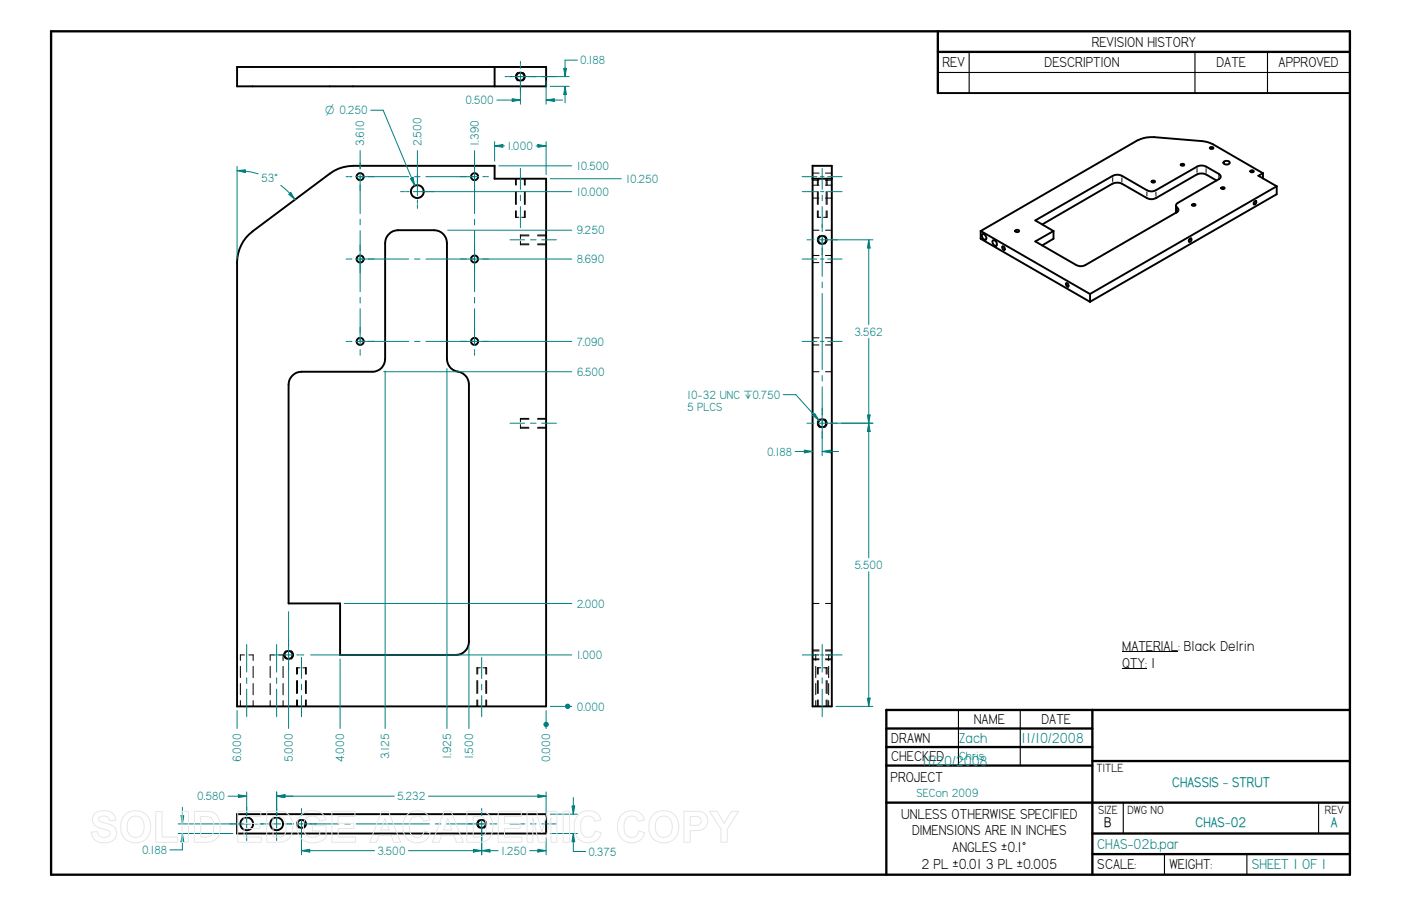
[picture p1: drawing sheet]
<svg xmlns="http://www.w3.org/2000/svg" width="432mm" height="279mm" viewBox="0 0 432 279" stroke-linecap="round" stroke-linejoin="round" font-family="sans-serif">
<g fill="none" stroke="#000" stroke-width=".72">
<path d="M15.7 9.7l400.4-.1v260.1h-400.4zM289.1 9.7v19M289.1 16h127M273.2 218.9v50.8M273.2 218.9h142.9M336.7 218.9v50.8M273.2 224.7h63.5M273.2 230.4h63.5M273.2 236.1h63.5M336.7 234.7h79.4M273.2 247.5h142.9M336.7 257h79.4"/>
<path d="M336.7 263.4h79.4"/>
</g>
<path d="M298.7 16v12.7M368.3 16v12.7M390.7 16v12.7M289.1 22.4h127M295.4 218.9v17.2M314.5 218.9v17.2M346.2 247.6v9.4M406.4 247.6v9.4M358.9 263.4v6.3M384.3 263.4v6.3" fill="none" stroke="#000" stroke-width=".34"/>
<g fill="none" stroke="#000" stroke-width=".59">
<path d="M73.1 20.6l95.2 .1v5.9h-95.3zM152.4 20.7v5.9M289.1 28.7h127M152.4 51.1h-43.6a12.3 12.3 0 0 0-7.2 2.5l-23.8 17.8a12.2 12.2 0 0 0-4.7 9.5M152.4 51.1v4h15.9v162.7h-95.3l.1-136.9M250.4 55.1h6M250.4 51.1v166.7h6v-166.7h-6M345.7 54.2l7.8 4.5a2.94 2.94 0 0 0 2.8 0M345.8 54.2a3 3 0 0 0-2.9 0l-23.8 13.8 5.6 3.2-5.6 3.3 12.6 7.2a2.94 2.94 0 0 0 2.8 0l28.1-16.2a.91 .91 0 0 0 .6-.9 .91 .91 0 0 0-.7-.8 .88 .88 0 0 1 .5-1.2l12.7-7.4M355 55.8l.6-.1 .4 .4-.7 .2-.3-.1zM355.7 42.3l14.8 1.2 1.8 .4 1.5 .6 15.5 8.9M355.7 42.3h-1.1a9 9 0 0 0-3.9 1l-48.4 27.9v2.5"/>
<path d="M364 50.6h.8l.2 .3-.8 .2-.2-.1zM371.7 51.4l4 2.2a.88 .88 0 0 1 .5 .9 .88 .88 0 0 1-.5 .8M371.7 51.4a2.94 2.94 0 0 0-2.8 0l-12.7 7.3M373 45.5l.8-.1 .2 .3-.8 .2-.2-.1zM374.9 55.7l-3.7-2.1h-1.8l-13.1 7.5a2.94 2.94 0 0 1-2.8 0l-7.7-4.5-1.1-.3-1.2 .1-22.3 12.8M376.5 57.8l.5-.1 .4 .4-.7 .2zM377.1 50l1-.4 .9 .4a1.05 1.05 0 0 1-.9 .8 1.05 1.05 0 0 1-1-.6zM385.4 52.7l.6-.2 .4 .4-.7 .2zM387.8 54.2l5.7 3.2-57.6 33.3M389.3 53.4v1.6M389.3 53.4l-1.4 .8M393.5 57.4v2.5l-57.6 33.2"/>
<path d="M137.8 75a4 4 0 0 0-4-4h-11.2a4.1 4.1 0 0 0-3.9 4v35.7a3.9 3.9 0 0 1-4 3.9h-21.8M137.8 74.9v35.8a4.2 4.2 0 0 0 4.1 4.1 3.9 3.9 0 0 1 2.6 3.7v79.5a4 4 0 0 1-4 4h-35.7v-15.9h-15.9v-67.5a4 4 0 0 1 4-4M302.2 71.2l33.8 19.5M302.2 73.6l33.8 19.5M302.7 72.3a1.11 1.11 0 0 1 1.1 .4 1.11 1.11 0 0 1 0 1.2 1.18 1.18 0 0 1-1.1-1.6zM306 74.2a1.07 1.07 0 0 1 1.1 .4 1.07 1.07 0 0 1 0 1.2 1.13 1.13 0 0 1-1.1-1.6zM309 75.9l.6 .4v.7l-.6-.3zM313 71l.8-.1 .3 .3-.3 .3h-.6l-.3-.3zM324.7 73.6l-3.5 2.1M324.7 71.2v2.5M362.5 63.4v2.3M366.5 73.9l.4-.4 .3 .2-.1 .6-.4 .3-.3-.1z"/>
<path d="M367.5 63l.5-.1 .5 .4-.8 .2-.2-.1zM386.7 62.1l.2-.1a.54 .54 0 0 1 .2 .7 .54 .54 0 0 1-.7 .2zM328.6 87.3l.6 .4v.7l-.6-.4zM336 90.7v2.4M73 251.1h95.3v5.9h-95.3z"/>
<circle cx="160.4" cy="23.6" r="1.23"/>
<circle cx="111" cy="54.5" r="1.09"/>
<circle cx="128.6" cy="59.1" r="1.98"/>
<circle cx="146.3" cy="54.5" r="1.09"/>
<circle cx="111" cy="79.9" r="1.09"/>
<circle cx="146.3" cy="79.9" r="1.09"/>
<circle cx="253.4" cy="74" r="1.24"/>
<circle cx="111" cy="105.3" r="1.09"/>
<circle cx="146.3" cy="105.3" r="1.09"/>
<circle cx="253.4" cy="130.5" r="1.22"/>
<circle cx="88.9" cy="202" r="1.25"/>
<circle cx="76" cy="254.1" r="1.98"/>
<circle cx="85.3" cy="254.1" r="1.99"/>
<circle cx="92.9" cy="254.1" r="1.25"/>
<circle cx="148.5" cy="254.1" r="1.25"/>
</g>
<g fill="none" stroke="#000" stroke-width=".31">
<path d="M159.6 22.4a1.47 1.47 0 0 0 0 2.5M161.1 22.4a1.5 1.5 0 0 1 .1 2.5M158.9 55.1v2M158.9 59.1v3.9M159.1 55.1v2M159.1 59.1v3.9M161.6 55.1v2M161.6 59.1v4M161.9 55.1v2M161.9 59.1v3.9M250.4 57.1h2M250.4 53.4h2"/>
<path d="M250.4 55.6h2M251.9 55.1v2M251.9 59.1v3.9M252.2 55.1v2M252.2 59.1v3.9M254.4 57.1h2M254.4 55.6h2M254.4 53.4h2M254.6 55.1v2M254.6 59.1v4M254.9 55.1v2M254.9 59.1v3.9"/>
<path d="M342.9 54.8v1.2M345.8 54.9v1.1M353.5 59.2v1.3M356.3 59.3v1.2M368.9 51.9v1.3M371.7 52v1.2M375.7 54v.8M158.9 67h.1M158.9 65v2M159 67h.9M159.1 65v2M160.4 72.7h2.6"/>
<path d="M160.4 75.5h2.6M160.4 72.5h2.6M160.4 72.5h.1M160.4 72.6v1M160.4 74.4v.9M160.4 75.4v.1M160.4 75.2h2.6M161.6 65l.1 2h-.9M161.9 65l-.1 2M165.7 75.2h2.6M165.7 72.7h2.6M165.7 75.5h2.6"/>
<path d="M165.7 72.5h2.6M250.4 71h2M250.4 78.8h2M250.4 61.1h2M251.9 67h.1M251.9 65v2M252.1 67h.9M252.2 65v2M252.6 72.7a1.48 1.48 0 0 0 .1 2.6M253.8 67h.9M254.2 72.7a1.5 1.5 0 0 1 0 2.6M254.4 71h2"/>
<path d="M254.4 61.1h2M254.4 78.8h2M254.6 65v2M254.9 65l-.1 2M362.8 64.3v.7M250.4 81h2M254.4 81h2M250.4 114.6h2M250.4 104.2h2M250.4 106.4h2M254.4 114.6h2M254.4 106.4h2"/>
<path d="M254.4 104.2h2M160.4 129.3h2.6M160.4 132h2.6M160.4 129h2.6M160.4 129v.1M160.4 129.2v.9M160.4 130.9v.9M160.4 132h.1M160.4 131.8h2.6M165.7 131.8h2.6M165.7 129.3h2.6M165.7 132h2.6"/>
<path d="M165.7 129h2.6M252.6 129.2a1.47 1.47 0 0 0 .1 2.6M254.2 129.2a1.5 1.5 0 0 1 0 2.6M250.4 186.1h2M254.4 186.1h2M74.1 205.5v3.5M74.1 210.8v3.4M74.1 216.1v1.7M75.4 202h-1.3v1.7M76.7 202h1.3v1.7M78 205.5v3.5M78 210.8v3.5"/>
<path d="M78 216.1v1.7M83.3 205.5v3.5M83.3 210.8v3.4M83.3 216.1v1.7M84.5 202h-1.2v1.7M85.9 202h1.3v1.7M87.2 205.5v3.5M87.2 210.8v3.5M87.2 216.1v1.7M88.2 200.7a1.44 1.44 0 0 0 0 2.5M89.7 200.7a1.5 1.5 0 0 1 0 2.5M91.4 206h.1"/>
<path d="M91.4 205.9v2M91.4 209.9v4M91.4 215.9v1.9M91.6 206h.9M91.7 206v1.9M91.7 209.9v3.9M91.7 215.9v1.9M93.3 206h.9M94.1 205.9v2M94.1 209.9v4M94.1 215.9v1.9M94.3 206h.1"/>
<path d="M94.4 205.9v2M94.4 209.9v4M94.4 215.9v1.9M147 206h.1M147 205.9v2M147 209.9v4M147 215.9v1.9M147.2 206h.8M147.2 206v1.9M147.2 209.9v3.9M147.2 215.9v1.9M148.9 206h.9"/>
<path d="M149.7 205.9v2M149.7 209.9v4M149.7 215.9v1.9M149.9 206h.1M150 205.9v2M150 209.9v4M150 215.9v1.9M250.4 200.7h2M250.4 203.5h2M250.4 200.4h2M250.4 202h2M250.4 203.2h2"/>
<path d="M251.4 202v1.7M251.4 205.5v3.5M251.4 210.8v3.4M251.4 216.1v1.7M251.9 206h.1M251.9 205.9v2M251.9 209.9v4M251.9 215.9v1.9M252.1 206h.8M252.2 206v1.9M252.2 209.9v3.9M252.2 215.9v1.9"/>
<path d="M253.8 206h1M254.4 202h2M254.4 200.7h2M254.4 203.2h2M254.4 203.5h2M254.4 200.4h2M254.6 205.9v2M254.6 209.9v4M254.6 215.9v1.9M254.8 206h.1M254.9 205.9v2M254.9 209.9v4"/>
<path d="M254.9 215.9v1.9M255.4 201.9v1.8M255.4 205.5v3.5M255.4 210.8v3.5M255.4 216.1v1.7M345.9 201.1h11.9M345.9 206.1h7.5M358.6 201.1h4.5M92.1 252.8a1.48 1.48 0 0 0 .1 2.6M93.7 252.8a1.52 1.52 0 0 1 0 2.6M147.7 252.8a1.44 1.44 0 0 0 0 2.6M149.2 252.8a1.5 1.5 0 0 1 .1 2.6"/>
</g>
<g fill="none" stroke="#008080" stroke-width=".31">
<path d="M160.4 18.9v.8M160.4 19.9v.2M155.7 23.6h.8M156.7 23.6h.2M157.1 23.6h4.6M160.4 20.3v.8M160.4 22.4v2.5M160.4 26.2v.7M160.4 27.1v.2M160.4 27.6v.7M162.9 23.6h2.3M167 23.6h4.5"/>
<path d="M106.7 54.5h.7M107.5 54.5h.2M107.8 54.5h.7M109.7 54.5h16.3M111 50.2v.6M111 51v.1M111 51.3v.6M111 53.2v12.7M123.4 59.1h1M124.7 59.1h.2M125.1 59.1h1M127.3 59.1h2.6"/>
<path d="M127.8 54.5h1.7M128.7 53.9v1M128.7 55.1v.3M128.7 55.6v1M128.7 57.8v2.6M131.2 59.1h.9M131.3 54.5h16.2M132.4 59.1h.1M132.8 59.1h1M146.3 50.2v.6M146.3 51v.1M146.3 51.3v.6"/>
<path d="M146.3 53.2v12.7M148.8 54.5h.6M149.6 54.5h.1M149.9 54.5h.6M160.4 51.9v6.5M247.2 54.5h4.6M247.3 59.1h4.4M252.9 54.5h1.1M252.9 59.1h1M253.4 51.9v6.5M255.1 54.5h4.4M255.1 59.1h4.4"/>
<path d="M106.7 79.9h.7M107.5 79.9h.2M107.8 79.9h.7M109.7 79.9h16.3M111 67.6v1.7M111 71.1v18.9M127.8 79.9h1.7M128.7 61.6v.9M128.7 62.8v.2M128.7 63.3v1M131.3 79.9h16.2M146.3 67.6v1.7"/>
<path d="M146.3 71.1v18.9M148.8 79.9h.6M149.6 79.9h.1M149.9 79.9h.6M157.2 74h4.5M160.4 60.2v1.7M160.4 63.7v6.5M163.5 74h1.7M167 74h4.5M247.2 79.9h4.6M248.7 74h.8M249.7 74h.2"/>
<path d="M250.1 74h.8M252.1 74h2.6M252.9 79.9h1.1M253.4 60.2v1.7M253.4 63.7v6.5M253.4 70.3v.1M253.4 70.7v.7M253.4 72.7v12.5M255.1 79.9h4.4M255.9 74h.8M256.9 74h.2M257.3 74h.8"/>
<path d="M111 91.7v1.8M111 95.2v11.4M146.3 91.7v1.8M146.3 95.2v11.4M253.4 87v1.7M253.4 90.5v23.5M106.7 105.3h.7M107.5 105.3h.2M107.8 105.3h.7M109.7 105.3h16.3M111 107.8v.6M111 108.6v.1"/>
<path d="M111 108.9v.7M127.8 105.3h1.7M131.3 105.3h16.2M146.3 107.8v.6M146.3 108.6v.1M146.3 108.9v.7M148.8 105.3h.6M149.6 105.3h.1M149.9 105.3h.6M247.2 105.3h4.6M252.9 105.3h1.1M253.4 115.8v1.7"/>
<path d="M253.4 119.3v12.5M255.1 105.3h4.4M157.2 130.5h4.5M163.5 130.5h1.7M167 130.5h4.5M248.7 130.5h.8M249.7 130.5h.2M250.1 130.5h.8M252.1 130.5h2.6M253.4 133.1v.7M253.4 134v.2M253.4 134.5v.7"/>
<path d="M255.9 130.5h.8M256.9 130.5h.2M257.3 130.5h.8M76 198.8v8.5M85.3 198.8v8.5M88.9 197.2v.9M88.9 198.2v.3M88.9 198.6v.8M253.4 198.8v8.5M76 209v1.8M76 212.5v8.5M84.2 202h.8"/>
<path d="M85.2 202h.2M85.3 209v1.8M85.3 212.5v8.5M85.6 202h.8M87.6 202h2.6M88.9 200.7v2.5M88.9 204.5v.7M88.9 205.5v.1M88.9 205.9v.7M91.5 202h.7M92.5 202h.1M92.8 202h.8"/>
<path d="M92.9 202.7v6.6M92.9 211v1.8M92.9 214.5v6.5M148.5 202.7v6.6M148.5 211v1.8M148.5 214.5v6.5M247.3 202h4.4M252.9 202h1M253.4 209v1.8M253.4 212.5v8.5M255.1 202h4.4M267.3 215.3h.9l-.4 2.5z"/>
<path d="M70.9 254.1h.9M72.1 254.1h.2M72.6 254.1h.9M74.7 254.1h2.6M76 248.9v1M76 250.1v.3M76 250.6v.9M76 252.8v2.6M76 256.6v.9M76 257.8v.2M76 258.3v.9M78.6 254.1h.9"/>
<path d="M79.8 254.1h.2M80.1 254.1h1.1M81.3 254.1h.2M81.7 254.1h1M83.9 254.1h2.6M85.3 248.9v1M85.3 250.1v.3M85.3 250.6v.9M85.3 252.8v2.6M85.3 256.6v.9M85.3 257.8v.2M85.3 258.3v.9"/>
<path d="M87.8 254.1h2.6M91.6 254.1h12.9M92.9 249.3v.9M92.9 250.4v.2M92.9 250.7v.8M92.9 252.8v2.6M92.9 256.6v.7M92.9 257.6v.1M92.9 258v.7M106.3 254.1h1.7M109.8 254.1h22.6M134.2 254.1h1.7"/>
<path d="M137.7 254.1h12M148.5 249.3v.9M148.5 250.4v.2M148.5 250.7v.8M148.5 252.8v2.6M148.5 256.6v.7M148.5 257.6v.1M148.5 258v.7M151 254.1h.8M152 254.1h.1M152.4 254.1h.8M157.2 254.1h4.5"/>
<path d="M163.5 254.1h1.7M167 254.1h4.5"/>
</g>
<path d="M357.8 201l.8 .1z" fill="#000"/>
<path d="M267.3 215.3h.9l-.4 2.5z" fill="#008080"/>
<path d="M267.8 130.5l.4 2.6h-.9z" fill="none" stroke="#008080" stroke-width=".31"/>
<path d="M267.8 130.5l.4 2.6h-.9z" fill="#008080"/>
<path d="M259.4 130.5h9.6M267.3 128h.9l-.4 2.5zM267.8 130.5v41.5M267.8 176.3v41.5M257.6 217.8h11.4" fill="none" stroke="#008080" stroke-width=".31"/>
<path d="M267.3 128h.9l-.4 2.5z" fill="#008080"/>
<path d="M267.8 74l.4 2.5h-.9z" fill="none" stroke="#008080" stroke-width=".31"/>
<path d="M267.8 74l.4 2.5h-.9z" fill="#008080"/>
<path d="M254.7 74h14.3M267.8 73.9v26.2M267.8 104.4v26.1M253.4 139.2l2.5-.4v.9zM254.7 130.5h14.3" fill="none" stroke="#008080" stroke-width=".31"/>
<path d="M253.4 139.2l2.5-.4v.9z" fill="#008080"/>
<path d="M247.9 138.8l2.5 .4-2.5 .5z" fill="none" stroke="#008080" stroke-width=".31"/>
<path d="M247.9 138.8l2.5 .4-2.5 .5z" fill="#008080"/>
<path d="M245.1 139.2h5.3M253.4 139.2h5.1M253.4 131.8v8.7M176.7 257l.4 2.6h-.8z" fill="none" stroke="#008080" stroke-width=".31"/>
<path d="M176.7 257l.4 2.6h-.8z" fill="#008080"/>
<path d="M176.3 248.5h.8l-.4 2.6z" fill="none" stroke="#008080" stroke-width=".31"/>
<path d="M176.3 248.5h.8l-.4 2.6z" fill="#008080"/>
<path d="M169.6 257h8.4M169.6 251.1h8.4M176.7 257v5.6h3.8M176.7 246v5.1M165.8 261.9l2.5 .4-2.5 .5z" fill="none" stroke="#008080" stroke-width=".31"/>
<path d="M165.8 261.9l2.5 .4-2.5 .5z" fill="#008080"/>
<path d="M148.5 262.3l2.5-.4v.9z" fill="none" stroke="#008080" stroke-width=".31"/>
<path d="M148.5 262.3l2.5-.4v.9z" fill="#008080"/>
<path d="M148.5 255.4v8.2M168.3 258.3v5.3M145.9 261.9l2.6 .4-2.6 .5zM148.4 262.3h5.1M163.2 262.3h5.1" fill="none" stroke="#008080" stroke-width=".31"/>
<path d="M145.9 261.9l2.6 .4-2.6 .5z" fill="#008080"/>
<path d="M92.9 262.3l2.6-.4v.9z" fill="none" stroke="#008080" stroke-width=".31"/>
<path d="M92.9 262.3l2.6-.4v.9z" fill="#008080"/>
<path d="M85.3 245.5l2.5-.4v.9zM92.9 255.4v8.2M148.5 255.4v8.2M92.9 262.3h22.5M125.9 262.3h22.6" fill="none" stroke="#008080" stroke-width=".31"/>
<path d="M85.3 245.5l2.5-.4v.9z" fill="#008080"/>
<path d="M165.8 245.1l2.5 .4-2.5 .5z" fill="none" stroke="#008080" stroke-width=".31"/>
<path d="M165.8 245.1l2.5 .4-2.5 .5z" fill="#008080"/>
<path d="M73.5 245.1l2.5 .4-2.5 .5zM85.3 244.2v8.6M85.3 245.5h36.2M132 245.5h36.3M168.3 244.2v8.6" fill="none" stroke="#008080" stroke-width=".31"/>
<path d="M73.5 245.1l2.5 .4-2.5 .5z" fill="#008080"/>
<path d="M85.3 245.5l2.5-.4v.9z" fill="none" stroke="#008080" stroke-width=".31"/>
<path d="M85.3 245.5l2.5-.4v.9z" fill="#008080"/>
<path d="M56.2 257l.4 2.6h-.8zM70.3 245.5h5.7M76 244.2v8.6M85.3 244.2v8.6M85.3 245.5h5" fill="none" stroke="#008080" stroke-width=".31"/>
<path d="M56.2 257l.4 2.6h-.8z" fill="#008080"/>
<path d="M55.8 251.5h.8l-.4 2.6z" fill="none" stroke="#008080" stroke-width=".31"/>
<path d="M55.8 251.5h.8l-.4 2.6z" fill="#008080"/>
<path d="M173.7 21.1h.9l-.4 2.5zM54.9 257h16.9M54.9 254.1h19.9M56.2 257v5.1h-3.8M56.2 249v5.1" fill="none" stroke="#008080" stroke-width=".31"/>
<path d="M173.7 21.1h.9l-.4 2.5z" fill="#008080"/>
<path d="M174.2 26.6l.4 2.6h-.9z" fill="none" stroke="#008080" stroke-width=".31"/>
<path d="M174.2 26.6l.4 2.6h-.9z" fill="#008080"/>
<path d="M178 18.5h-3.8v5.1M157.9 30.4l2.5 .5-2.5 .4zM161.7 23.6h13.7M169.6 26.6h5.8M174.2 26.6v5.1" fill="none" stroke="#008080" stroke-width=".31"/>
<path d="M157.9 30.4l2.5 .5-2.5 .4z" fill="#008080"/>
<path d="M168.3 30.9l2.6-.5v.9z" fill="none" stroke="#008080" stroke-width=".31"/>
<path d="M168.3 30.9l2.6-.5v.9z" fill="#008080"/>
<path d="M153.1 30.9h7.3M160.4 24.9v7.2M168.3 24.9v7.2M168.3 30.9h5.1M169.6 217.8h6.6" fill="none" stroke="#008080" stroke-width=".31"/>
<circle cx="175" cy="217.8" r=".85" fill="#008080"/>
<path d="M129.9 59.1h46.3M138 71h38.2M147.5 79.9h28.7M118.3 114.6h57.9M147.5 105.3h28.7M95.7 202h80.5M168.3 219.1v5.6" fill="none" stroke="#008080" stroke-width=".31"/>
<circle cx="168.3" cy="223.4" r=".84" fill="#008080"/>
<path d="M111 46.4v5.7M128.7 46.4v11.4M146.3 46.4v6.8M153.7 51.1h22.5M165.8 44.6l2.5 .4-2.5 .4zM118.7 114.4v110.3M137.8 113.7v111M88.9 188.6v36.1M106.1 186.1h70.1M144.5 199.3v25.4M73.1 219.1v5.6M104.8 203.2v21.5" fill="none" stroke="#008080" stroke-width=".31"/>
<path d="M165.8 44.6l2.5 .4-2.5 .4z" fill="#008080"/>
<path d="M152.4 45l2.6-.4v.8z" fill="none" stroke="#008080" stroke-width=".31"/>
<path d="M152.4 45l2.6-.4v.8z" fill="#008080"/>
<path d="M89 59.9l.6-.5 1.3 2.2zM152.4 45h3.1M152.4 43.7v6M165.2 45h3.1M168.3 43.7v10.1M169.6 55.1h21.9" fill="none" stroke="#008080" stroke-width=".31"/>
<path d="M89 59.9l.6-.5 1.3 2.2z" fill="#008080"/>
<path d="M73.1 52.6l2.5-.2v.8z" fill="none" stroke="#008080" stroke-width=".31"/>
<path d="M73.1 52.6l2.5-.2v.8z" fill="#008080"/>
<path d="M73.1 52.6l4.3 .4 2.2 .6M73.1 51.3v28.3M86.5 57.1l3.1 2.8 1.3 1.7M245.2 121.7l7.3 8" fill="none" stroke="#008080" stroke-width=".31"/>
<path d="M250.5 128.1l.6-.6 1.4 2.2z" fill="#008080"/>
<path d="M118.1 34l9.7 23.3M126.5 55.1l.8-.4 .5 2.6zM241.4 121.7h3.9M250.5 128.1l.6-.6 1.4 2.2z" fill="none" stroke="#008080" stroke-width=".31"/>
<path d="M126.5 55.1l.8-.4 .5 2.6z" fill="#008080"/>
<path d="M114.3 34h3.8" fill="none" stroke="#008080" stroke-width=".31"/>
<g fill="none" stroke="#e6e6e6" stroke-width=".31">
<path d="M29.1 251a4.6 4.6 0 0 1 6 .2l.6 1.8-2 .1a1.81 1.81 0 0 0-1.5-1.5 1.81 1.81 0 0 0-1.8 1 2 2 0 0 0 2 1.2 3.6 3.6 0 0 1 3.5 2.7 3.1 3.1 0 0 1-3.8 3.4 3.4 3.4 0 0 1-3.9-3.3l1.8-.1a2.1 2.1 0 0 0 1.8 1.8 2.1 2.1 0 0 0 2.2-1.3 1.81 1.81 0 0 0-1.9-1.3 3.5 3.5 0 0 1-3.6-3l.2-1.1zM38.5 251.2a4.8 4.8 0 0 1 5.8-.5 4.8 4.8 0 0 1 2.1 5.4 4.7 4.7 0 0 1-5.5 3.8 4.7 4.7 0 0 1-3.7-5.6l.4-1.7zM39.9 252.5a2.56 2.56 0 0 1 2.8-.7 2.56 2.56 0 0 1 1.7 2.4 3.1 3.1 0 0 1-2 4 2.71 2.71 0 0 1-3.2-3.3 3.5 3.5 0 0 1 .7-2.4zM48 250.3h2v7.8h4.8v1.7h-6.8zM56.1 250.2h2v9.6h-2zM59.9 250.2h4.1a3.8 3.8 0 0 1 3.9 4.2 4.4 4.4 0 0 1-3 5.2l-5 .2zM61.8 251.8h1.9a2.51 2.51 0 0 1 2.2 3.2 3.2 3.2 0 0 1-1 2.9l-3.1 .2zM73.3 250.2h7.1v1.6h-5.2v2.1h4.9v1.6h-4.9v2.6h5.4v1.7h-7.3zM82.2 250.2h4.1a3.8 3.8 0 0 1 3.9 4.2 4.4 4.4 0 0 1-3 5.2l-5 .2zM84.2 251.8h1.8a2.51 2.51 0 0 1 2.2 3.2 3.2 3.2 0 0 1-1 2.9l-3 .2zM92.9 251.2a5.1 5.1 0 0 1 6.7 0l.8 1.7-1.9 .3a2.65 2.65 0 0 0-3.2-1.4 2.65 2.65 0 0 0-1.8 3 2.95 2.95 0 0 0 1.6 3.2 2.95 2.95 0 0 0 3.5-.6v-1.2h-2.3v-1.6h4.2v3.8a5.8 5.8 0 0 1-8.1-.4 5.5 5.5 0 0 1 .5-6.8zM102.3 250.2h7.1v1.6h-5.2v2.1h4.9v1.6h-4.9v2.6h5.4v1.7h-7.3z"/>
<path d="M117.6 250.2h2.1l3.8 9.6h-2.1l-.8-2.2h-3.8l-.8 2.2h-2zM118.7 252.4l1.3 3.6h-2.6zM125.4 251.3a4.1 4.1 0 0 1 7.1 1.5l-1.9 .5a2.22 2.22 0 0 0-2.6-1.6 2.22 2.22 0 0 0-1.8 2.4v.8a2.6 2.6 0 0 0 2.7 3.3l1.3-.7 .6-1.3 1.8 .6a4.3 4.3 0 0 1-5 3 4.3 4.3 0 0 1-3.4-4.7 5 5 0 0 1 1.2-3.8zM136.9 250.2h2.1l3.8 9.6h-2.1l-.8-2.2h-3.8l-.8 2.2h-2zM138 252.4l1.3 3.6h-2.6zM143.9 250.2h4.1a3.8 3.8 0 0 1 3.8 4.2 4.4 4.4 0 0 1-3 5.2l-4.9 .2zM145.8 251.8h1.9a2.51 2.51 0 0 1 2.2 3.2 3.2 3.2 0 0 1-1.1 2.9l-3 .2zM153.5 250.2h7.2v1.6h-5.2v2.1h4.8v1.6h-4.8v2.6h5.3v1.7h-7.3zM162.4 250.2h2.9l1.7 6.5 1.7-6.5h2.9v9.6h-1.8v-7.6l-1.9 7.6h-1.8l-1.9-7.6v7.6h-1.8zM173.6 250.2h1.9v9.6h-1.9zM178.2 251.3a4.1 4.1 0 0 1 7.1 1.5l-2 .5a2.22 2.22 0 0 0-2.5-1.6 2.22 2.22 0 0 0-1.8 2.4l-.1 .8a2.6 2.6 0 0 0 2.8 3.3l1.3-.7 .5-1.3 1.8 .6a4.3 4.3 0 0 1-5 3 4.3 4.3 0 0 1-3.3-4.7 5 5 0 0 1 1.2-3.8zM191.6 251.3a4.1 4.1 0 0 1 7 1.5l-1.9 .5a2.22 2.22 0 0 0-2.5-1.6 2.22 2.22 0 0 0-1.8 2.4l-.1 .8a2.6 2.6 0 0 0 2.8 3.3l1.2-.7 .6-1.3 1.8 .6a4.3 4.3 0 0 1-5 3 4.3 4.3 0 0 1-3.4-4.7 5 5 0 0 1 1.3-3.8z"/>
<path d="M201.3 251.2a4.8 4.8 0 0 1 5.7-.5 4.8 4.8 0 0 1 2.1 5.4 4.7 4.7 0 0 1-5.5 3.8 4.7 4.7 0 0 1-3.6-5.6l.4-1.7zM202.7 252.5a2.56 2.56 0 0 1 2.8-.7 2.56 2.56 0 0 1 1.6 2.4 3.1 3.1 0 0 1-2 4 2.71 2.71 0 0 1-3.1-3.3 3.5 3.5 0 0 1 .7-2.4zM210.8 250.2h4.5a2.99 2.99 0 0 1 2.8 3.4 2.99 2.99 0 0 1-3.5 2.5l-1.9 .1v3.6h-1.9zM212.7 251.8h2.1a1.39 1.39 0 0 1 1.3 1.7 1.39 1.39 0 0 1-1.8 1l-1.6 .1zM218.7 250.2h2.3l2.2 3.7 2.2-3.7h2.2l-3.4 5.5v4.1h-2v-4.1z"/>
</g>
<g font-size="5">
<text x="336.5" y="14.4">REVISION HISTORY</text>
<text x="290.4" y="20.7">REV</text>
<text x="321.9" y="20.7">DESCRIPTION</text>
<text x="374.9" y="20.7">DATE</text>
<text x="394.1" y="20.7">APPROVED</text>
<text x="345.9" y="200.9">MATERIAL: Black Delrin</text>
<text x="345.9" y="206">QTY: 1</text>
<text x="300.1" y="223.4">NAME</text>
<text x="321" y="223.4">DATE</text>
<text x="274.7" y="229.1">DRAWN</text>
<text x="274.7" y="234.8">CHECKED</text>
<text x="274.5" y="241.2">PROJECT</text>
<text x="277.7" y="252.6">UNLESS OTHERWISE SPECIFIED</text>
<text x="281.1" y="257.6">DIMENSIONS ARE IN INCHES</text>
<text x="293.5" y="262.8">ANGLES ±0.1°</text>
<text x="284" y="267.8">2 PL ±0.01 3 PL ±0.005</text>
<text x="338.2" y="268.1">SCALE:</text>
<text x="360.4" y="268.1">WEIGHT:</text>
</g>
<g font-size="5" fill="#008080">
<text x="295.7" y="229">Zach</text>
<text x="314.7" y="229.1">11/10/2008</text>
<text x="284.2" y="236.3">11/20/2008</text>
<text x="338.2" y="261.7">CHAS-02b.par</text>
<text x="385.8" y="268.1">SHEET 1 OF 1</text>
</g>
<g font-size="4.8" fill="#008080">
<text x="361.3" y="242.7">CHASSIS - STRUT</text>
<text x="368.5" y="255.1">CHAS-02</text>
<text x="410.2" y="255.1">A</text>
</g>
<text font-size="4.8" x="340.3" y="255.1">B</text>
<g font-size="4.1" fill="#008080">
<text x="178.9" y="19.8">0.188</text>
<text x="143.5" y="32.1">0.500</text>
<text x="112.3" y="45" transform="rotate(-90 112.3 45)">3.610</text>
<text x="129.9" y="45" transform="rotate(-90 129.9 45)">2.500</text>
<text x="147.5" y="45" transform="rotate(-90 147.5 45)">1.390</text>
<text x="156.4" y="46.3">1.000</text>
<text x="177.8" y="52.4">10.500</text>
<text x="80.5" y="56.3">53°</text>
<text x="193" y="56.4">10.250</text>
<text x="177.8" y="60.4">10.000</text>
<text x="177.8" y="72.3">9.250</text>
<text x="177.8" y="81.2">8.690</text>
<text x="177.8" y="106.6">7.090</text>
<text x="263.4" y="103.5">3.562</text>
<text x="177.8" y="115.9">6.500</text>
<text x="211.8" y="123">10-32 UNC `0.750</text>
<text x="211.8" y="126.8">5 PLCS</text>
<text x="236.5" y="140.5">0.188</text>
<text x="263.4" y="175.5">5.500</text>
<text x="177.8" y="187.4">2.000</text>
<text x="177.8" y="203.2">1.000</text>
<text x="177.8" y="219.1">0.000</text>
<text x="74.3" y="235" transform="rotate(-90 74.3 235)">6.000</text>
<text x="90.2" y="235" transform="rotate(-90 90.2 235)">5.000</text>
<text x="106.1" y="235" transform="rotate(-90 106.1 235)">4.000</text>
<text x="120" y="234.2" transform="rotate(-90 120 234.2)">3.125</text>
<text x="139" y="234.1" transform="rotate(-90 139 234.1)">1.925</text>
<text x="145.8" y="234.2" transform="rotate(-90 145.8 234.2)">1.500</text>
<text x="169.6" y="235" transform="rotate(-90 169.6 235)">0.000</text>
<text x="295.7" y="234.4">Chris</text>
<text x="282.5" y="245.7">SECon 2009</text>
<text x="60.8" y="246.8">0.580</text>
<text x="122.4" y="246.8">5.232</text>
<text x="43.8" y="263.4">0.188</text>
<text x="116.3" y="263.6">3.500</text>
<text x="154.4" y="263.6">1.250</text>
<text x="181.4" y="263.9">0.375</text>
</g>
<g font-size="4.1">
<text x="337.9" y="238.1">TITLE</text>
<text x="338.4" y="251">SIZE</text>
<text x="347.5" y="251">DWG NO</text>
<text x="408.3" y="251">REV</text>
</g>
<text font-size="3.9" fill="#008080" x="100.2" y="35.3">O 0.250</text>
</svg>
